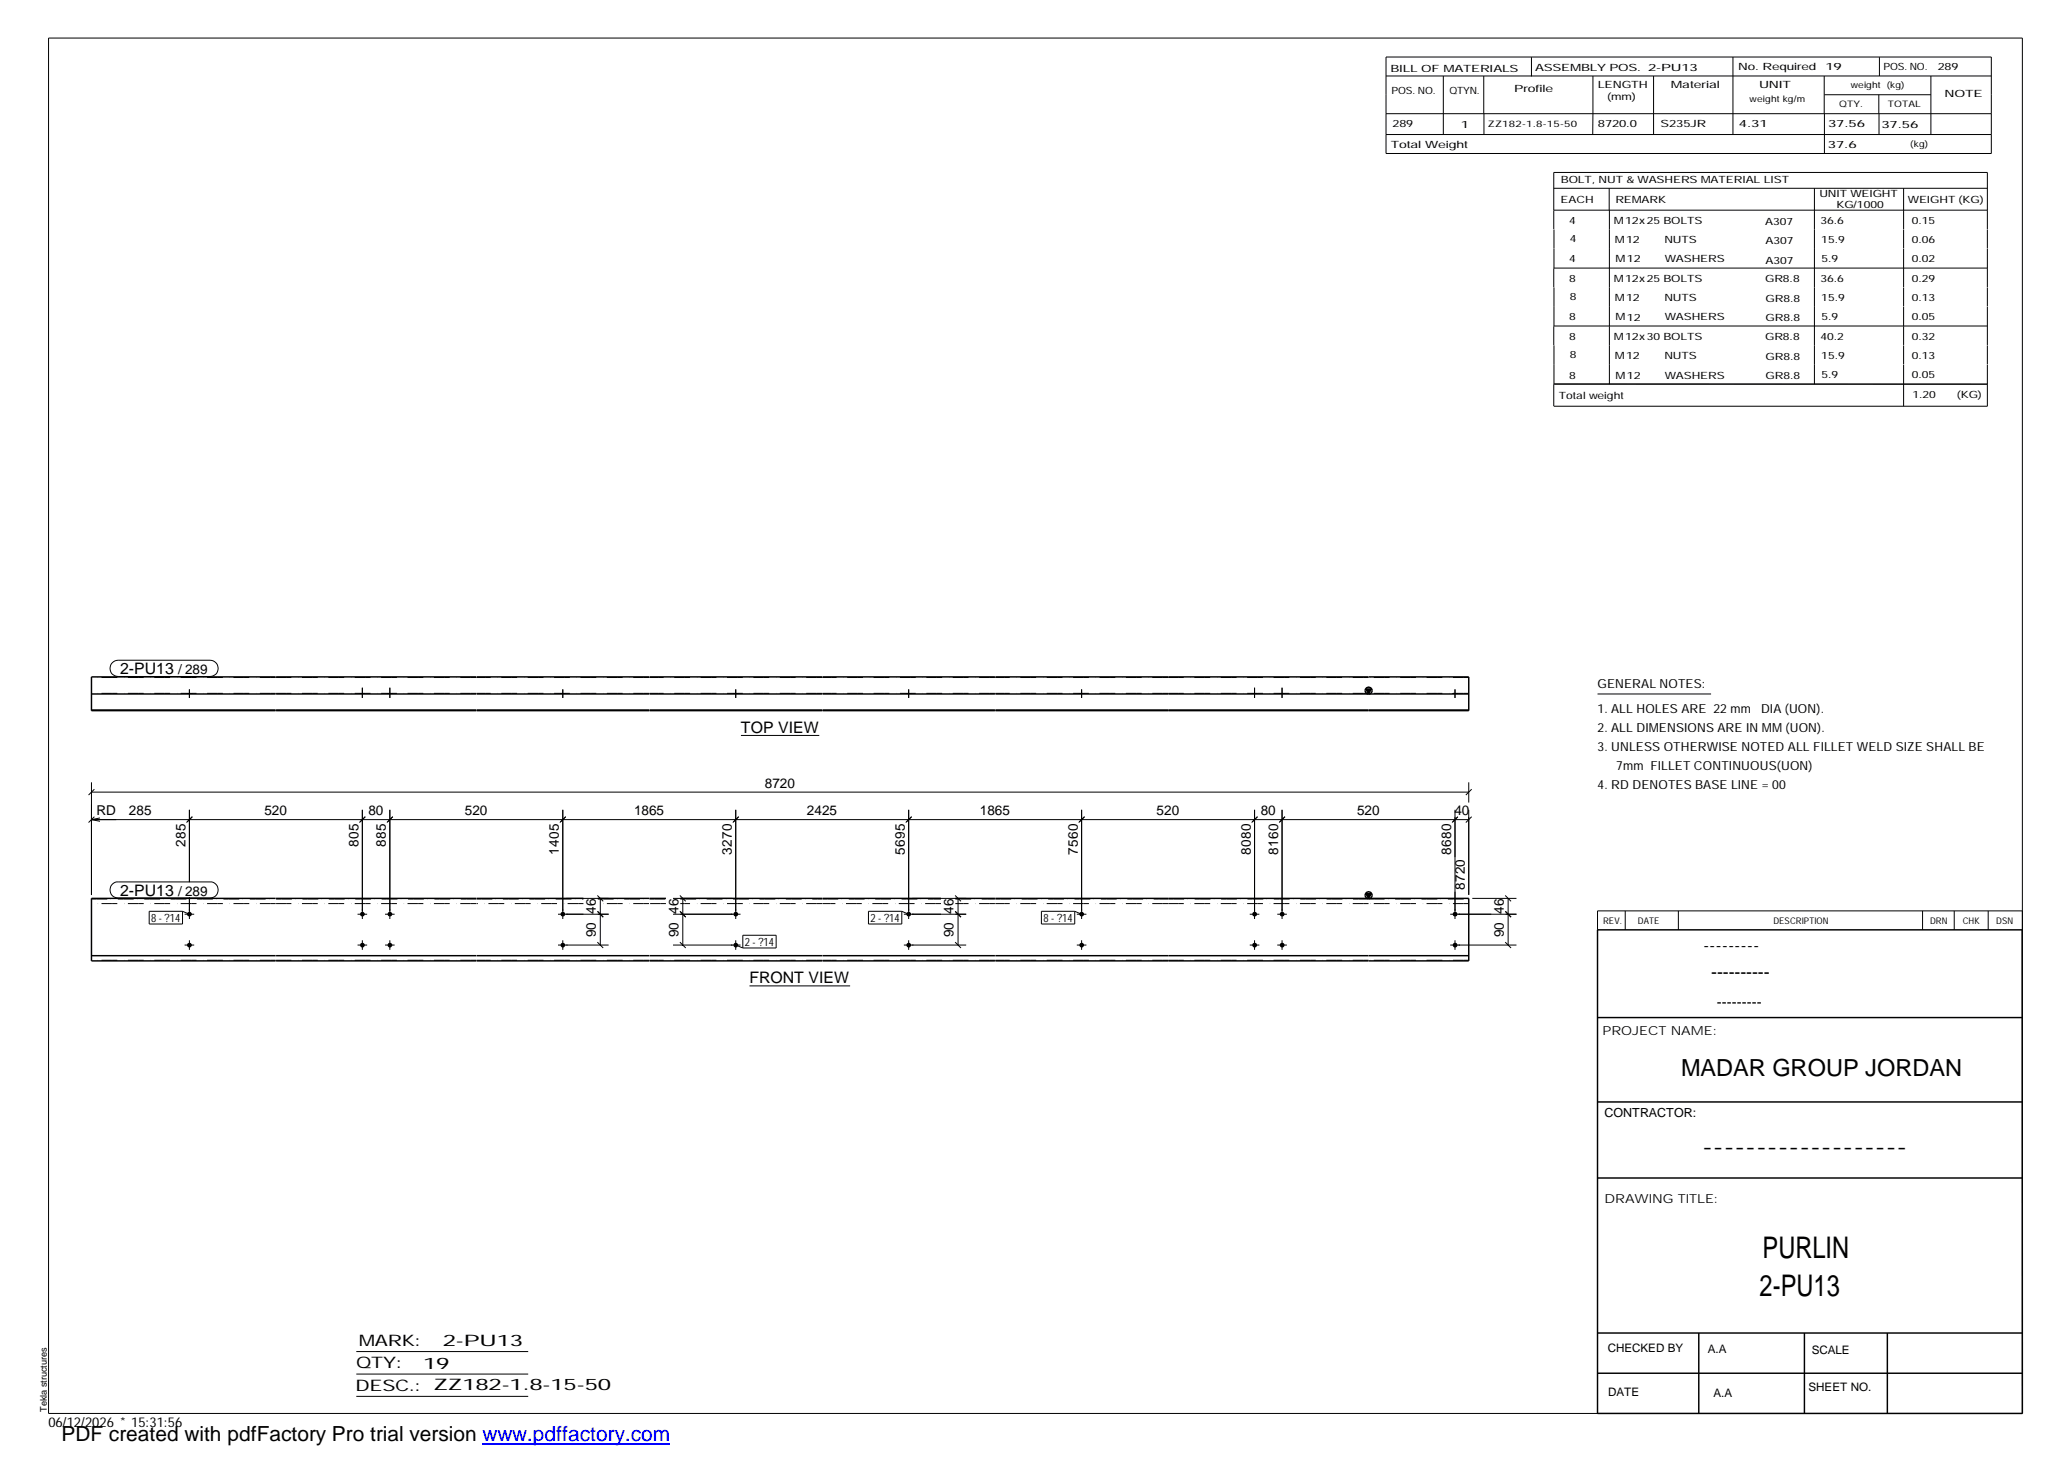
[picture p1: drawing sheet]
<svg xmlns="http://www.w3.org/2000/svg" width="420mm" height="297mm" viewBox="0 0 420 297" stroke-linecap="round" stroke-linejoin="round" font-family="sans-serif">
<g fill="#000">
<path d="M277.5 140h1.1l-.6 1zM277.5 181.6h1.1l-.6 .9z"/>
<path d="M38 140.9h1v.1h-1z" fill-rule="evenodd"/>
<path d="M38 140.9h1v.1h-1z" fill-rule="evenodd"/>
<path d="M73.2 140.9h.9v.1h-.9z" fill-rule="evenodd"/>
<path d="M73.2 140.9h.9v.1h-.9z" fill-rule="evenodd"/>
<path d="M78.7 140.9h1v.1h-1z" fill-rule="evenodd"/>
<path d="M78.7 140.9h1v.1h-1z" fill-rule="evenodd"/>
<path d="M113.9 140.9h1v.1h-1z" fill-rule="evenodd"/>
<path d="M113.9 140.9h1v.1h-1z" fill-rule="evenodd"/>
<path d="M149 140.9h1v.1h-1z" fill-rule="evenodd"/>
<path d="M149 140.9h1v.1h-1z" fill-rule="evenodd"/>
<path d="M184.1 140.9h1v.1h-1z" fill-rule="evenodd"/>
<path d="M184.1 140.9h1v.1h-1z" fill-rule="evenodd"/>
<path d="M219.3 140.9h1v.1h-1z" fill-rule="evenodd"/>
<path d="M219.3 140.9h1v.1h-1z" fill-rule="evenodd"/>
<path d="M254.4 140.9h1v.1h-1z" fill-rule="evenodd"/>
<path d="M254.4 140.9h1v.1h-1z" fill-rule="evenodd"/>
<path d="M260 140.9h1v.1h-1z" fill-rule="evenodd"/>
<path d="M260 140.9h1v.1h-1z" fill-rule="evenodd"/>
<path d="M295.1 140.9h1v.1h-1z" fill-rule="evenodd"/>
<path d="M295.1 140.9h1v.1h-1z" fill-rule="evenodd"/>
<circle cx="38.5" cy="192" r=".49"/>
<circle cx="38.5" cy="185.7" r=".5"/>
<circle cx="73.6" cy="192" r=".47"/>
<circle cx="73.6" cy="185.7" r=".48"/>
<circle cx="79.2" cy="192" r=".47"/>
<circle cx="79.2" cy="185.7" r=".48"/>
<circle cx="114.3" cy="192" r=".47"/>
<circle cx="114.4" cy="185.7" r=".48"/>
<circle cx="149.5" cy="192" r=".47"/>
<circle cx="149.5" cy="185.7" r=".48"/>
<circle cx="184.6" cy="192" r=".47"/>
<circle cx="184.6" cy="185.7" r=".48"/>
<circle cx="219.8" cy="192" r=".47"/>
<circle cx="219.8" cy="185.7" r=".48"/>
<circle cx="254.9" cy="192" r=".48"/>
<circle cx="254.9" cy="185.7" r=".49"/>
<circle cx="260.5" cy="192" r=".48"/>
<circle cx="260.5" cy="185.7" r=".49"/>
<circle cx="295.6" cy="192" r=".48"/>
<circle cx="295.6" cy="185.7" r=".49"/>
</g>
<g fill="none" stroke="#000" stroke-width=".2">
<path d="M9.9 7.7h401v279.5h-401zM281.6 11.6h123v19.6h-123zM281.6 15.4h123M293.2 15.4v11.9M301.5 15.4v7.7M311.1 11.6v3.9M323.6 15.4v11.9M336 15.4v11.9M352.1 11.6v15.7M370.6 15.4v7.7M370.7 19.2h21.6M381.7 19.2v3.9"/>
<path d="M381.8 11.6v3.8M392.3 15.4v11.9M281.6 23.1h123M281.6 27.3h123M301.5 23.1v4.2M315.7 38.3h88.1M326.9 38.3v4.4M368.6 38.3v39.7M370.7 23.1v8.1M381.8 23.1v4.2M386.8 38.3v8.3M315.7 42.7h88.1"/>
<path d="M315.7 46.6v-11.6h88.1v11.6M315.7 54.5v3.9M315.7 54.5h88.1M315.7 46.6v7.9M315.7 58.4v7.8M327 42.7v35.3M386.8 46.6v3.9M386.8 50.6v7.7M386.8 58.4v3.9M403.8 46.6v3.9M403.8 50.6v7.7M403.8 58.4v3.9"/>
<path d="M315.7 66.3v3.8M315.7 78v4.5M315.7 66.2h88.1M315.7 78h88.1h-88M315.7 70.2v7.8M386.8 62.3v7.8M386.8 70.2v3.8M386.8 74.1v8.4M403.8 62.3v7.8M403.8 70.2v3.8M403.8 74.1v8.4h-88.1M22.8 134.6l.6-.3 .6-.2h18.7a1.65 1.65 0 0 1 1.6 1.7 1.65 1.65 0 0 1-1.6 1.6h-18.7a1.65 1.65 0 0 1-1.5-1 1.65 1.65 0 0 1 .3-1.8z"/>
<path d="M73.6 139.7v2.1M79.2 139.7v2.1M254.9 139.7v2.1M260.5 139.7v2.1M18.6 158.9v22.9M38 140.9v.1M38.5 140.1v1.7M39 140.9v.1M73.2 140.9v.1M74.1 140.9v.1M78.7 140.9v.1M79.7 140.9v.1"/>
<path d="M113.9 140.9v.1M114.3 140.1v1.7M114.9 140.9v.1M149 140.9v.1M149.5 140.1v1.7M150 140.9v.1M150.5 149.4h16M184.1 140.9v.1M184.6 140.1v1.7M185.1 140.9v.1M219.3 140.9v.1M219.8 140.1v1.7"/>
<path d="M220.3 140.9v.1M254.4 140.9v.1M255.4 140.9v.1M260 140.9v.1M261 140.9v.1M295.1 140.9v.1M295.6 140.1v1.7M296.1 140.9v.1M298.4 158.9v4.2M324.6 141h23M18.6 160.9h279.8M18.6 166.5h279.8"/>
<path d="M18.6 166.5l1.7 .4M19.2 160.3l-1.2 1.2M19.2 165.9l-1.2 1.2M20.3 166.2l-1.7 .3M22.8 179.6a1.4 1.4 0 0 1 1.2-.4h18.7a1.63 1.63 0 0 1 1.6 1.6 1.63 1.63 0 0 1-1.6 1.6h-18.7a1.65 1.65 0 0 1-1.5-1 1.65 1.65 0 0 1 .3-1.8zM38.5 164.5v14.7M39.1 165.9l-1.2 1.2M73.6 164.5v22.2M74.2 165.9l-1.2 1.2M79.2 164.5v22.2M79.8 165.9l-1.2 1.2M114.3 164.5v22.2"/>
<path d="M114.9 165.9l-1.2 1.2M149.5 164.5v22.2M150.1 165.9l-1.2 1.2M184.6 164.5v22.2M185.2 165.9l-1.2 1.2M219.8 164.5v22.2M220.3 165.9l-1.1 1.2M254.9 164.5v22.2M255.5 165.9l-1.2 1.2M260.5 164.5v22.2M261.1 165.9l-1.2 1.2M295.6 164.5v22.2"/>
<path d="M296.2 165.9l-1.2 1.2M298.4 164.5v17.3M299 160.3l-1.2 1.2M299 165.9l-1.2 1.2M30.3 185.2h6.8v2.5h-6.8zM37.1 185.2l1.4 .5M37.5 192h2M37.5 185.7h2M38.5 182.4v4.3M38.5 191v2M72.6 192h2M72.6 185.7h2"/>
<path d="M73.6 191v2M78.2 192h2M78.2 185.7h2M79.2 191v2M113.4 192h10.3M113.4 185.7h10.3M114.3 191v2M115.1 182.5h8.6M121.4 191.4l1.2 1.2M121.4 185.2l1.2 1.1-1.1-1.1M121.4 181.9l1.2 1.2M122 182.5v9.5"/>
<path d="M136.7 192h13.8M136.7 185.7h13.8M136.7 182.5h12.1M138.1 191.4l1.2 1.2M138.1 185.2l1.2 1.1-1.1-1.1M138.1 181.9l1.2 1.2M138.7 182.5v9.5M149.5 191v2M149.5 192l1.4 .6M150.9 190h6.8v2.6h-6.8zM176.4 185.2h6.8v2.5h-6.8zM183.2 185.2l1.4 .5"/>
<path d="M183.6 192h12.7M183.6 185.7h12.7M184.6 191v2M185.3 182.5h11M194.1 191.4l1.1 1.2M194.1 185.2l1.1 1.1M194.1 181.9l1.1 1.2M194.6 182.5v9.5M211.6 185.2h6.8v2.5h-6.8zM218.4 185.2l1.4 .5M218.8 192h1.9M218.8 185.7h1.9"/>
<path d="M219.8 191v2M253.9 192h2M253.9 185.7h2M254.9 191v2M259.5 192h2M259.5 185.7h2M260.5 191v2M294.6 192h13.5M294.6 185.7h13.5M295.6 191v2M299.1 182.5h9M305.8 191.4l1.2 1.2"/>
<path d="M305.8 185.2l1.2 1.1-1.1-1.1M305.8 181.9l1.2 1.2M306.4 182.5v9.5M330.2 185.1v3.8M341 185.1v3.8M390.6 185.1v3.8M397 185.1v3.8M403.9 185.1v3.8M410.9 185.1h-86.3v3.8M152.3 200.3h20.4M72.4 274.6h34.9M72.4 279.2h34.9"/>
<path d="M72.4 283.7h34.9"/>
</g>
<g fill="none" stroke="#000" stroke-width=".3">
<path d="M56 137.5h-37.4v6.9h37.4M56.1 137.5h40.6M96.8 137.5h35.1M132 137.5h35M167.1 137.5h35M202.2 137.5h96.2v6.9h-96.2M277.5 140h1.1l-.6 1zM18.6 144.3h37.4M18.6 141h37.4M56.1 144.3h40.6M56.1 144.4h40.6M56.1 141h40.6"/>
<path d="M96.8 144.3h35.1M96.8 144.4h35.1M96.8 141h35.1M132 144.3h35M132 144.4h35M132 141h35M167.1 144.3h35M167.1 144.4h35M167.1 141h35M202.2 144.3h96.2M202.2 141h96.2M18.6 194.2h37.4"/>
<path d="M56 182.5h-37.4v12.7h37.4M56.1 195.2h40.6M56.1 194.2h40.6M56.1 182.5h40.6M96.8 195.2h35.1M96.8 194.2h35.1M96.8 182.5h21.7M121.5 182.5h10.4M132 195.2h35M132 194.2h35M132 182.5h3.3M138.2 182.5h28.8"/>
<path d="M167.1 195.2h35M167.1 194.2h35M167.1 182.5h24.1M194.1 182.5h8M202.2 182.5h96.2v12.7h-96.2M202.2 194.2h96.2M277.5 181.6h1.1l-.6 .9zM324.6 188.9h86.2l.1 98.3h-86.3zM324.6 206.7h86.3M324.6 239.3h86.3M324.6 223.9h86.3M324.6 270.8h86.3"/>
<path d="M324.6 279h86.3M345.1 270.8v16.4M366.6 270.8v16.4M383.5 270.8v16.4"/>
<circle cx="278.1" cy="140.3" r=".71"/>
<circle cx="278.1" cy="181.9" r=".71"/>
</g>
<g fill="none" stroke="#000" stroke-width=".2" stroke-dasharray="1.1 0 2.1 .7 0 1.4" stroke-linecap="butt">
<path d="M56 137.7h-37.4M96.7 137.7h-40.6M131.9 137.7h-35.1M167 137.7h-35M202.1 137.7h-35M237.3 137.7h-35.1M278 137.7h-40.6M298.4 137.7h-20.3M56 140.9h-37.4M96.7 140.9h-40.6M131.9 140.9h-35.1M167 140.9h-35"/>
<path d="M202.1 140.9h-35M237.3 140.9h-35.1M278 140.9h-40.6M298.4 140.9h-20.3M18.6 182.7h37.4M56 195.1h-37.4M56 183.6h-37.4M56.1 182.7h40.6M96.7 195.1h-40.6M96.7 183.6h-40.6M96.8 182.7h21.7M118.5 183.6h-21.7"/>
<path d="M121.5 182.7h10.4M131.9 195.1h-35.1M131.9 183.6h-10.4M132 182.7h3.3M135.3 183.6h-3.3M138.2 182.7h28.8M167 195.1h-35M167 183.6h-28.8M167.1 182.7h24.1M191.2 183.6h-24.1M194.1 182.7h8M202.1 195.1h-35"/>
<path d="M202.1 183.6h-8M202.2 182.7h35.1M237.3 195.1h-35.1M237.3 183.6h-35.1M237.4 182.7h40.6M278 195.1h-40.6M278 183.6h-40.6M278.1 182.7h20.3M298.4 195.1h-20.3M298.4 183.6h-20.3"/>
</g>
<path d="M98 293.3h38.2" fill="none" stroke="#00f" stroke-width=".3"/>
<g font-size="6.1">
<text x="358.1" y="255.5">PURLIN</text>
<text x="357.5" y="263.3">2-PU13</text>
</g>
<text font-size="4.8" x="341.5" y="218.6">MADAR GROUP JORDAN</text>
<text font-size="4.2" x="12.5" y="292.7">PDF created with pdfFactory Pro trial version www.pdffactory.com</text>
<g font-size="3.6">
<text x="346.1" y="193.2">---------</text>
<text x="347.7" y="198.6">----------</text>
<text x="345.8" y="234.2">-------------------</text>
</g>
<g font-size="3.2">
<text x="24.4" y="137">2-PU13</text>
<text x="150.5" y="148.9">TOP VIEW</text>
<text x="24.4" y="182">2-PU13</text>
<text x="152.3" y="199.8">FRONT VIEW</text>
<text x="72.9" y="273.5">MARK:</text>
<text x="90" y="273.5">2-PU13</text>
<text x="72.4" y="278">QTY:</text>
<text x="86" y="278.1">19</text>
<text x="72.2" y="282.6">DESC.:</text>
<text x="88.1" y="282.4">ZZ182-1.8-15-50</text>
</g>
<text font-size="3" x="348.8" y="204.5">---------</text>
<g font-size="2.8">
<text x="36.2" y="137">/ 289</text>
<text x="155.4" y="160">8720</text>
<text x="19.6" y="165.7">RD</text>
<text x="26.2" y="165.6">285</text>
<text x="53.7" y="165.6">520</text>
<text x="74.8" y="165.6">80</text>
<text x="94.4" y="165.6">520</text>
<text x="128.8" y="165.6">1865</text>
<text x="164" y="165.6">2425</text>
<text x="199.1" y="165.6">1865</text>
<text x="235" y="165.6">520</text>
<text x="256.2" y="165.6">80</text>
<text x="275.7" y="165.6">520</text>
<text x="295.5" y="165.6">40</text>
<text x="37.7" y="172.1" transform="rotate(-90 37.7 172.1)">285</text>
<text x="72.8" y="172.1" transform="rotate(-90 72.8 172.1)">805</text>
<text x="78.4" y="172.1" transform="rotate(-90 78.4 172.1)">885</text>
<text x="113.5" y="173.6" transform="rotate(-90 113.5 173.6)">1405</text>
<text x="148.7" y="173.6" transform="rotate(-90 148.7 173.6)">3270</text>
<text x="183.8" y="173.6" transform="rotate(-90 183.8 173.6)">5695</text>
<text x="219" y="173.6" transform="rotate(-90 219 173.6)">7560</text>
<text x="254.1" y="173.6" transform="rotate(-90 254.1 173.6)">8080</text>
<text x="259.7" y="173.6" transform="rotate(-90 259.7 173.6)">8160</text>
<text x="294.9" y="173.6" transform="rotate(-90 294.9 173.6)">8680</text>
<text x="36.2" y="182">/ 289</text>
<text x="121.1" y="185.7" transform="rotate(-90 121.1 185.7)">46</text>
<text x="137.8" y="185.7" transform="rotate(-90 137.8 185.7)">46</text>
<text x="193.7" y="185.7" transform="rotate(-90 193.7 185.7)">46</text>
<text x="297.6" y="180.8" transform="rotate(-90 297.6 180.8)">8720</text>
<text x="305.5" y="185.7" transform="rotate(-90 305.5 185.7)">46</text>
<text x="121.1" y="190.4" transform="rotate(-90 121.1 190.4)">90</text>
<text x="137.8" y="190.4" transform="rotate(-90 137.8 190.4)">90</text>
<text x="193.7" y="190.4" transform="rotate(-90 193.7 190.4)">90</text>
<text x="305.5" y="190.4" transform="rotate(-90 305.5 190.4)">90</text>
<text x="9.8" y="290">06/12/2026 * 15:31:56</text>
</g>
<g font-size="2.5">
<text x="324.6" y="139.9">GENERAL NOTES:</text>
<text x="324.6" y="148.7">2. ALL DIMENSIONS ARE IN MM (UON).</text>
<text x="324.6" y="144.9">1. ALL HOLES ARE 22 mm</text>
<text x="357.8" y="144.9">DIA (UON).</text>
<text x="324.6" y="152.5">3. UNLESS OTHERWISE NOTED ALL FILLET WELD SIZE SHALL BE</text>
<text x="324.6" y="160.2">4. RD DENOTES BASE LINE = 00</text>
<text x="328.4" y="156.4">7mm FILLET CONTINUOUS(UON)</text>
<text x="325.6" y="210.3">PROJECT NAME:</text>
<text x="326" y="226.9">CONTRACTOR:</text>
<text x="326" y="244.4">DRAWING TITLE:</text>
</g>
<g font-size="2.4">
<text x="326.7" y="274.7">CHECKED BY</text>
<text x="347" y="275">A.A</text>
<text x="368.1" y="275.1">SCALE</text>
<text x="326.7" y="283.6">DATE</text>
<text x="348.1" y="283.9">A.A</text>
<text x="367.5" y="282.6">SHEET NO.</text>
</g>
<g font-size="2.3">
<text x="30.7" y="187.3">8 - ?14</text>
<text x="176.9" y="187.3">2 - ?14</text>
<text x="212" y="187.3">8 - ?14</text>
<text x="151.3" y="192.2">2 - ?14</text>
</g>
<g font-size="2">
<text x="282.5" y="14.6">BILL OF MATERIALS</text>
<text x="311.9" y="14.4">ASSEMBLY POS.</text>
<text x="324.6" y="17.9">LENGTH</text>
<text x="334.9" y="14.4">2-PU13</text>
<text x="339.5" y="17.9">Material</text>
<text x="353.1" y="14.2">No. Required</text>
<text x="357.4" y="17.9">UNIT</text>
<text x="370.9" y="14.2">19</text>
<text x="382.7" y="14.2">POS. NO.</text>
<text x="393.7" y="14.3">289</text>
<text x="282.7" y="19.1">POS. NO.</text>
<text x="294.5" y="19">QTYN.</text>
<text x="307.6" y="18.7">Profile</text>
<text x="326.5" y="20.4">(mm)</text>
<text x="395.1" y="19.6">NOTE</text>
<text x="282.9" y="25.8">289</text>
<text x="296.8" y="26">1</text>
<text x="324.7" y="25.9">8720.0</text>
<text x="337.4" y="25.9">S235JR</text>
<text x="353.3" y="25.9">4.31</text>
<text x="371.4" y="25.9">37.56</text>
<text x="382.3" y="25.9">37.56</text>
<text x="282.6" y="30.1">Total Weight</text>
<text x="371.4" y="30">37.6</text>
<text x="317.1" y="41.3">EACH</text>
<text x="317.1" y="37.2">BOLT, NUT &amp; WASHERS MATERIAL LIST</text>
<text x="328.2" y="41.3">REMARK</text>
<text x="369.7" y="40.1">UNIT WEIGHT</text>
<text x="387.6" y="41.2">WEIGHT (KG)</text>
<text x="318.8" y="45.4">4</text>
<text x="327.9" y="45.6">M12x25 BOLTS</text>
<text x="358.6" y="45.6">A307</text>
<text x="369.9" y="45.5">36.6</text>
<text x="373.1" y="42.2">KG/1000</text>
<text x="388.4" y="45.5">0.15</text>
<text x="318.8" y="53.3">4</text>
<text x="318.9" y="49.2">4</text>
<text x="328.1" y="49.3">M12</text>
<text x="328.3" y="53.3">M12</text>
<text x="338.2" y="49.4">NUTS</text>
<text x="338.2" y="53.3">WASHERS</text>
<text x="358.7" y="49.6">A307</text>
<text x="358.7" y="53.5">A307</text>
<text x="370" y="49.3">15.9</text>
<text x="370.1" y="53.2">5.9</text>
<text x="388.4" y="49.4">0.06</text>
<text x="388.4" y="53.3">0.02</text>
<text x="318.8" y="57.2">8</text>
<text x="327.9" y="57.3">M12x25 BOLTS</text>
<text x="358.6" y="57.4">GR8.8</text>
<text x="369.9" y="57.3">36.6</text>
<text x="388.4" y="57.2">0.29</text>
<text x="318.8" y="65.1">8</text>
<text x="318.9" y="61">8</text>
<text x="328.1" y="61.2">M12</text>
<text x="328.3" y="65.1">M12</text>
<text x="338.2" y="61.2">NUTS</text>
<text x="338.2" y="65.1">WASHERS</text>
<text x="358.7" y="61.4">GR8.8</text>
<text x="358.7" y="65.3">GR8.8</text>
<text x="370" y="61.1">15.9</text>
<text x="370.1" y="65">5.9</text>
<text x="388.4" y="61.2">0.13</text>
<text x="388.4" y="65.1">0.05</text>
<text x="318.8" y="69">8</text>
<text x="327.9" y="69.1">M12x30 BOLTS</text>
<text x="358.6" y="69.2">GR8.8</text>
<text x="369.9" y="69.1">40.2</text>
<text x="388.4" y="69">0.32</text>
<text x="318.8" y="76.9">8</text>
<text x="318.9" y="72.8">8</text>
<text x="328.1" y="72.9">M12</text>
<text x="328.3" y="76.9">M12</text>
<text x="338.2" y="72.9">NUTS</text>
<text x="338.2" y="76.9">WASHERS</text>
<text x="358.7" y="73.1">GR8.8</text>
<text x="358.7" y="77.1">GR8.8</text>
<text x="370" y="72.8">15.9</text>
<text x="370.1" y="76.7">5.9</text>
<text x="388.4" y="72.9">0.13</text>
<text x="388.4" y="76.9">0.05</text>
<text x="316.7" y="81.1">Total weight</text>
<text x="388.6" y="80.9">1.20</text>
<text x="397.6" y="80.8">(KG)</text>
</g>
<g font-size="1.9">
<text x="325.7" y="187.8">REV.</text>
<text x="332.8" y="187.6">DATE</text>
<text x="360.3" y="187.7">DESCRIPTION</text>
<text x="392.1" y="187.6">DRN</text>
<text x="398.8" y="187.6">CHK</text>
<text x="405.6" y="187.7">DSN</text>
<text x="9.5" y="286.8" transform="rotate(-90 9.5 286.8)">Tekla structures</text>
</g>
<g font-size="1.8">
<text x="376" y="17.9">weight (kg)</text>
<text x="355.5" y="20.7">weight kg/m</text>
<text x="373.6" y="21.7">QTY.</text>
<text x="383.5" y="21.8">TOTAL</text>
<text x="302.3" y="25.9">ZZ182-1.8-15-50</text>
<text x="388.1" y="29.8">(kg)</text>
</g>
</svg>
